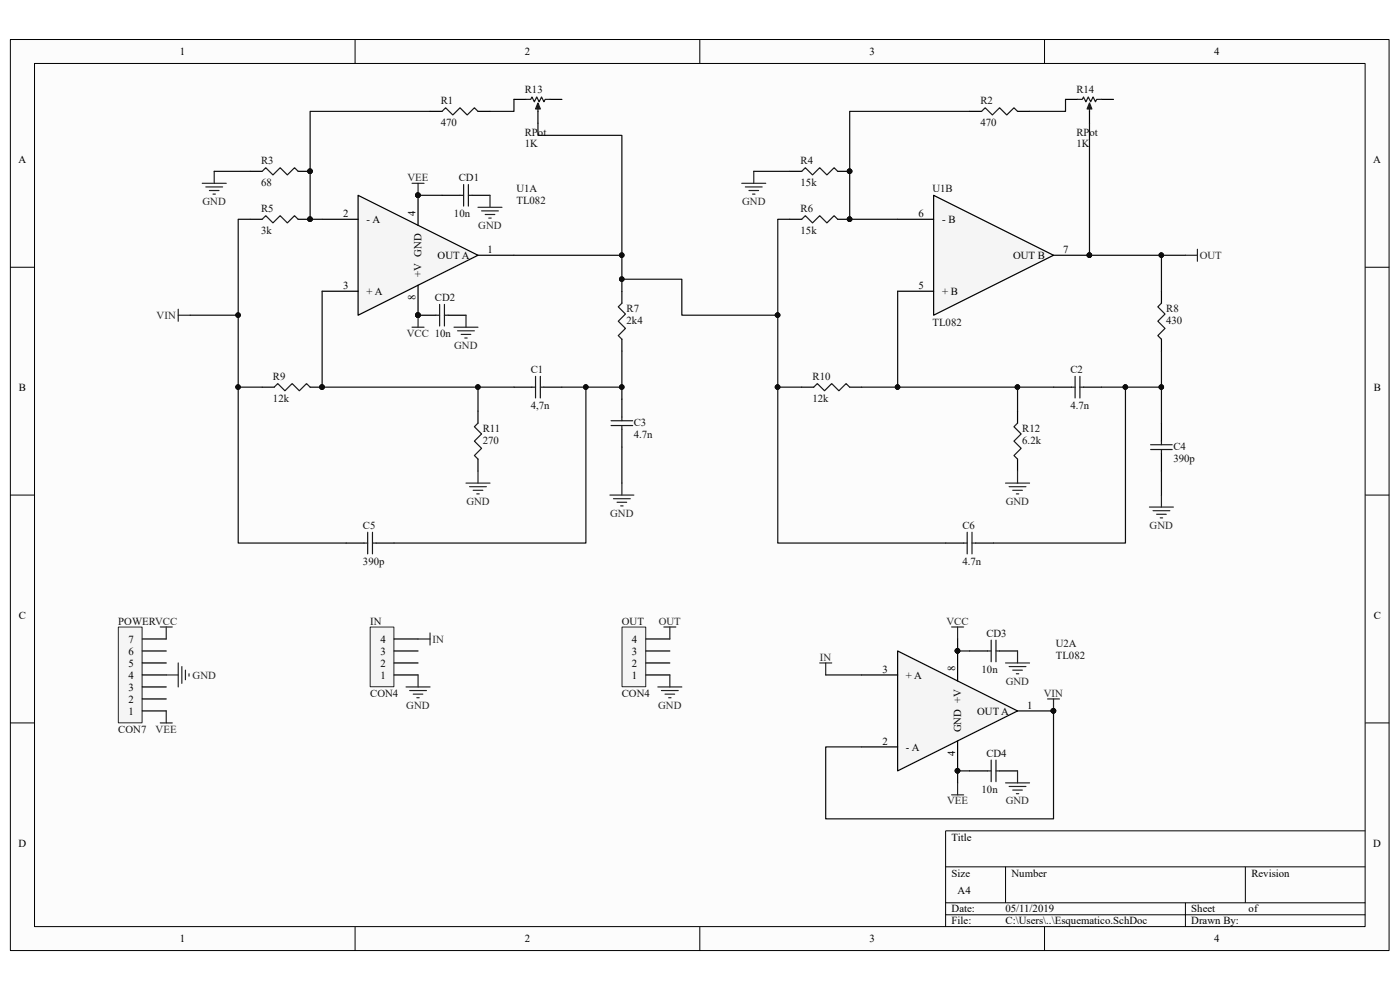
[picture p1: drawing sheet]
<svg xmlns="http://www.w3.org/2000/svg" width="297mm" height="210mm" viewBox="0 0 297 210" stroke-linecap="round" stroke-linejoin="round" font-family="sans-serif">
<path d="M2.2 8.4h292.5v193.2h-292.5z" fill="#fcfcfc"/>
<path d="M2.2 8.4h292.5v193.2h-292.5z" fill="none" stroke="#000" stroke-width=".21"/>
<path d="M7.4 13.5h282.2v183.1h-282.2z" fill="#fcfcfc"/>
<g fill="none" stroke="#000" stroke-width=".21">
<path d="M7.3 13.5h282.3v183.1h-282.3zM75.3 8.4v5.1M148.5 8.4v5.1M221.6 8.4v5.1M2.2 56.7h5.1M289.6 56.7h5.1M2.2 105h5.1M289.6 105h5.1M2.2 153.3h5.1M289.6 153.3h5.1M289.6 176.2h-89v20.4M75.3 196.6v5.1"/>
<path d="M148.5 196.6v5.1M200.6 183.9h89M200.6 191.5h89M200.6 194h89M213.3 183.9v7.6M221.6 196.6v5.1M251.5 191.5v5.1M264.2 183.9v7.6"/>
</g>
<path d="M76 41.4l25.4 12.7-25.4 12.8z" fill="#f5f5f5"/>
<g fill="none" stroke="#000" stroke-width=".25">
<path d="M53.1 36.3h2.5M63.2 36.3h2.6M91.2 23.6h2.6M101.4 23.6h2.5M53.1 46.5h2.5M63.2 46.5h2.6M68.3 46.5h7.7M76 41.4l25.4 12.7-25.4 12.8zM88.7 41.4v6.4M93.8 41.4h3.8M100.1 41.4h3.8M101.4 54.1h7.6"/>
<path d="M68.3 61.8h7.7M88.7 60.5v6.4h3.8M95 66.9h3.9M131.9 61.8v2.5M131.9 72v2.5M55.6 82.1h2.6M65.8 82.1h2.5M101.4 87.2v2.6M101.4 97.4v2.5"/>
</g>
<g fill="#0e0e0e" stroke="#0e0e0e" stroke-width=".21">
<circle cx="88.7" cy="66.8" r=".48"/>
<circle cx="88.7" cy="41.4" r=".48"/>
<circle cx="65.8" cy="36.3" r=".48"/>
<circle cx="65.8" cy="46.5" r=".48"/>
<circle cx="68.3" cy="82.1" r=".48"/>
</g>
<g fill="none" stroke="#1c1c1c" stroke-width=".25">
<path d="M55.6 36.3l.8-.7 1.5 1.5 1.5-1.5 1.6 1.5 1.5-1.5 .7 .7M93.8 23.6l.7-.7 1.6 1.5 1.5-1.5 1.5 1.5 1.5-1.5 .8 .7M98.4 39.1v4.6M99.4 39.1v4.6M55.6 46.5l.8-.7 1.5 1.5 1.5-1.5 1.6 1.5 1.5-1.5 .7 .7M97.6 41.4h.8M99.4 41.4h.7M92.5 66.9h.8M93.3 64.6v4.6M94.3 66.9h.7M94.3 64.6v4.6M131.9 64.3l-.7 .8 1.5 1.5-1.5 1.5 1.5 1.6-1.5 1.5 .7 .8"/>
<path d="M58.2 82.1l.7-.7 1.5 1.5 1.6-1.5 1.5 1.5 1.5-1.5 .8 .7M101.4 89.8l-.8 .7 1.6 1.5-1.6 1.6 1.6 1.5-1.6 1.5 .8 .8"/>
</g>
<g fill="none" stroke="#262626" stroke-width=".25">
<path d="M42.9 38.9h5.1M43.7 39.7h3.5M45.4 36.3v2.6M87.4 38.9h2.6M88.7 38.9v2.5M44.4 40.4h2.1M45.2 41.2h.5M101.4 44h5.1M102.2 44.7h3.5M102.9 45.5h2.1M103.7 46.3h.5M103.9 41.4v2.6"/>
<path d="M87.4 69.4h2.6M88.7 66.9v2.5M101.4 99.9v2.6M98.9 102.5h5M99.6 103.2h3.6M100.4 104h2M101.1 104.8h.6M129.4 105h5.1M130.1 105.8h3.6M130.9 106.5h2M131.7 107.3h.5M131.9 102.5v2.5"/>
</g>
<path d="M198.1 41.4l25.4 12.7-25.4 12.8z" fill="#f5f5f5"/>
<g fill="none" stroke="#000" stroke-width=".25">
<path d="M167.5 36.3h2.6M177.7 36.3h2.6M205.7 23.6h2.5M215.9 23.6h2.5M167.5 46.5h2.6M177.7 46.5h2.6M190.4 46.5h7.7M198.1 41.4l25.4 12.7-25.4 12.8zM223.5 54.1h7.6M190.4 61.8h7.7M246.4 61.8v2.5M246.4 72v2.5"/>
<path d="M170.1 82.1h2.5M180.3 82.1h2.5M215.9 87.2v2.6M215.9 97.4v2.5"/>
</g>
<g fill="#0e0e0e" stroke="#0e0e0e" stroke-width=".21">
<circle cx="231.1" cy="54.1" r=".48"/>
<circle cx="180.2" cy="36.3" r=".48"/>
<circle cx="180.2" cy="46.5" r=".48"/>
</g>
<path d="M170.1 36.3l.7-.7 1.6 1.5 1.5-1.5 1.5 1.5 1.5-1.5 .8 .7M208.2 23.6l.8-.7 1.5 1.5 1.6-1.5 1.5 1.5 1.5-1.5 .8 .7M170.1 46.5l.7-.7 1.6 1.5 1.5-1.5 1.5 1.5 1.5-1.5 .8 .7M246.4 64.3l-.8 .8 1.6 1.5-1.6 1.5 1.6 1.6-1.6 1.5 .8 .8M172.6 82.1l.8-.7 1.5 1.5 1.5-1.5 1.6 1.5 1.5-1.5 .8 .7M215.9 89.8l-.8 .7 1.5 1.5-1.5 1.6 1.5 1.5-1.5 1.5 .8 .8" fill="none" stroke="#1c1c1c" stroke-width=".25"/>
<g fill="none" stroke="#262626" stroke-width=".25">
<path d="M157.4 38.9h5M158.1 39.7h3.6M159.9 36.3v2.6M158.9 40.4h2M159.7 41.2h.5M251.5 54.1h2.5M254 52.9v2.5M37.8 65.6v2.5M37.8 66.9h2.6M215.9 99.9v2.6M213.3 102.5h5.1M214.1 103.2h3.5"/>
<path d="M214.8 104h2.1M215.6 104.8h.5M243.8 107.6h5.1M244.6 108.3h3.6M245.4 109.1h2M246.1 109.9h.5M246.4 105v2.6"/>
</g>
<path d="M25.1 133.1h5v20.2h-5z" fill="#f5f5f5"/>
<path d="M25.1 133h5v20.3h-5z" fill="none" stroke="#262626" stroke-width=".21"/>
<path d="M30.2 138.1h5.1M30.2 135.5h5.1M30.2 150.8h5.1M30.2 148.3h5.1M30.2 145.7h5.1M30.2 143.2h5.1M30.2 140.6h5.1" fill="none" stroke="#000" stroke-width=".25"/>
<path d="M34 133h2.5M35.3 133v2.5M34 153.3h2.5M35.3 150.8v2.5M35.3 143.2h2.5M37.8 140.6v5.1M38.6 141.4v3.6M39.3 142.2v2M40.1 142.9v.5" fill="none" stroke="#262626" stroke-width=".25"/>
<path d="M78.6 133.1h5v12.6h-5z" fill="#f5f5f5"/>
<path d="M78.5 133h5.1v12.7h-5.1z" fill="none" stroke="#262626" stroke-width=".21"/>
<path d="M83.6 138.1h5.1M83.6 135.5h5.1M83.6 143.2h5.1M83.6 140.6h5.1" fill="none" stroke="#000" stroke-width=".25"/>
<path d="M88.7 135.5h2.5M91.2 134.3v2.5M86.1 145.7h5.1M86.9 146.5h3.6M87.7 147.2h2M88.4 148h.5M88.7 143.2v2.5" fill="none" stroke="#262626" stroke-width=".25"/>
<path d="M132 133.1h5v12.6h-5z" fill="#f5f5f5"/>
<path d="M132 133h5v12.7h-5z" fill="none" stroke="#262626" stroke-width=".21"/>
<g fill="none" stroke="#000" stroke-width=".25">
<path d="M109 21.1h2.6M116.7 21.1h2.5M109 82.1h3.9M115.4 82.1h3.8M131.9 84.7v3.8M131.9 91v3.8M223.5 82.1h3.8M229.9 82.1h3.8M246.4 89.8v3.8M246.4 96.1v3.8M73.4 115.2h3.8M79.8 115.2h3.8"/>
<path d="M200.6 115.2h3.8M207 115.2h3.8M137 138.1h5.1M137 135.5h5.1M137 143.2h5.1M137 140.6h5.1"/>
</g>
<path d="M140.8 133h2.6M142.1 133v2.5M139.6 145.7h5M140.3 146.5h3.6M141.1 147.2h2M141.8 148h.6M142.1 143.2v2.5" fill="none" stroke="#262626" stroke-width=".25"/>
<g fill="none" stroke="#1c1c1c" stroke-width=".25">
<path d="M114.1 22.4v1.2M113.6 79.8v4.6M114.6 79.8v4.6M228.1 79.8v4.6M229.1 79.8v4.6M112.9 82.1h.7M114.6 82.1h.8M129.6 90.3h4.6M129.6 89.2h4.6M131.9 88.5v.7M131.9 90.3v.7M227.3 82.1h.8"/>
<path d="M229.1 82.1h.8M244.1 95.4h4.6M244.1 94.3h4.6M246.4 93.6v.7M246.4 95.4v.7M77.2 115.2h.8M78 112.9v4.6M79 115.2h.8M79 112.9v4.6M204.4 115.2h.8M205.2 112.9v4.6M206.2 115.2h.8"/>
<path d="M206.2 112.9v4.6"/>
</g>
<path d="M114.1 21.8l.5 1.3h-1z" fill="#1c1c1c"/>
<path d="M111.6 21.1h1l.3-.5 .5 1 .5-1 .5 1 .5-1 .5 1 .2-.5h1.1M114.1 21.8l.5 1.3h-1zM231.1 22.4v1.2" fill="none" stroke="#1c1c1c" stroke-width=".25"/>
<path d="M114.1 23.6v2.6M226 21.1h2.6M233.7 21.1h2.5" fill="none" stroke="#000" stroke-width=".25"/>
<path d="M231.1 21.8l.5 1.3h-1z" fill="#1c1c1c"/>
<path d="M228.6 21.1h1l.3-.5 .5 1 .5-1 .5 1 .5-1 .5 1 .3-.5h1M231.1 21.8l.5 1.3h-1z" fill="none" stroke="#1c1c1c" stroke-width=".25"/>
<path d="M231.1 23.6v2.6" fill="none" stroke="#000" stroke-width=".25"/>
<path d="M190.4 138.1l25.5 12.7-25.5 12.7z" fill="#f5f5f5"/>
<path d="M190.4 138.1l25.5 12.7-25.5 12.7zM203.1 138.1v6.3M205.7 138.1h3.8M212.1 138.1h3.8M182.8 143.2h7.6M182.8 158.4h7.6M203.1 157.2v6.3M215.9 150.8h7.6M205.7 163.5h3.8M212.1 163.5h3.8" fill="none" stroke="#000" stroke-width=".25"/>
<g fill="#0e0e0e" stroke="#0e0e0e" stroke-width=".21">
<circle cx="223.5" cy="150.8" r=".48"/>
<circle cx="203.1" cy="138.1" r=".48"/>
<circle cx="203.1" cy="163.5" r=".48"/>
<circle cx="50.5" cy="66.8" r=".48"/>
<circle cx="50.5" cy="82.1" r=".48"/>
<circle cx="246.4" cy="82.1" r=".48"/>
<circle cx="215.8" cy="82.1" r=".48"/>
<circle cx="238.7" cy="82.1" r=".48"/>
<circle cx="165" cy="66.8" r=".49"/>
<circle cx="165" cy="82.1" r=".49"/>
<circle cx="131.9" cy="82.1" r=".48"/>
<circle cx="124.3" cy="82.1" r=".48"/>
<circle cx="101.4" cy="82.1" r=".48"/>
<circle cx="190.4" cy="82.1" r=".48"/>
<circle cx="131.9" cy="59.2" r=".48"/>
<circle cx="131.9" cy="54.1" r=".48"/>
<circle cx="88.7" cy="41.4" r=".48"/>
<circle cx="65.8" cy="46.5" r=".48"/>
<circle cx="65.8" cy="36.3" r=".48"/>
<circle cx="68.3" cy="82.1" r=".48"/>
<circle cx="246.4" cy="54.1" r=".48"/>
<circle cx="180.2" cy="46.5" r=".48"/>
<circle cx="180.2" cy="36.3" r=".48"/>
<circle cx="231.1" cy="54.1" r=".48"/>
</g>
<g fill="none" stroke="#262626" stroke-width=".25">
<path d="M96.3 69.4h5.1M97.1 70.2h3.5M97.8 70.9h2.1M98.6 71.7h.5M98.9 66.9v2.5M201.9 133h2.5M203.1 133v2.5M215.9 138.1v2.5M173.9 140.6h2.5M175.2 140.6v2.6M213.3 140.6h5.1M214.1 141.4h3.5"/>
<path d="M214.8 142.2h2.1M215.6 142.9h.5M222.2 148.3h2.6M223.5 148.3v2.5M201.9 168.6h2.5M203.1 166.1v2.5M213.3 166.1h5.1M214.1 166.8h3.5M214.8 167.6h2.1M215.6 168.4h.5M215.9 163.5v2.6"/>
</g>
<path d="M209.5 138.1h.8M210.3 135.8v4.6M211.3 138.1h.8M211.3 135.8v4.6M209.5 163.5h.8M210.3 161.2v4.6M211.3 161.2v4.6M211.3 163.5h.8" fill="none" stroke="#1c1c1c" stroke-width=".25"/>
<g fill="none" stroke="#0e0e0e" stroke-width=".25">
<path d="M45.4 36.3h7.7M91.2 23.6h-25.4v22.9h2.5M109 21.1v2.5h-5.1M114.1 26.2v2.5h17.8v30.5M159.9 36.3h7.6M205.7 23.6h-25.4v22.9h10.1M226 21.1v2.5h-7.6M231.1 26.2v27.9h15.3M53.1 46.5h-2.6v35.6h5.1M88.7 41.4h5.1M109 54.1h22.9M167.5 46.5h-2.5v35.6h5.1"/>
<path d="M251.5 54.1h-5.1v7.7M40.4 66.9h10.1M68.3 61.8v20.3h33.1M131.9 74.5v10.2M131.9 61.8v-2.6h12.7v7.7h20.4M190.4 61.8v20.3M246.4 74.5v7.6M50.5 82.1v33.1h22.9M109 82.1h-7.6v5.1M119.2 82.1h5.1M131.9 82.1h-7.6v33.1h-40.7M131.9 94.8v7.7"/>
<path d="M165 82.1v33.1h35.6M182.8 82.1h40.7M215.9 82.1v5.1M233.7 82.1h12.7v7.7M238.8 82.1v33.1h-28M246.4 99.9v5.1M203.1 135.5v2.6h2.6M175.2 143.2h7.6M223.5 150.8v22.9h-48.3v-15.3h7.6M205.7 163.5h-2.6v2.6"/>
</g>
<g font-size="2.3">
<text x="38.2" y="11.7">1</text>
<text x="111.3" y="11.7">2</text>
<text x="184.4" y="11.7">3</text>
<text x="257.6" y="11.7">4</text>
<text x="3.9" y="34.6">A</text>
<text x="291.3" y="34.6">A</text>
<text x="72.8" y="46">2</text>
<text x="77.8" y="47.3">- A</text>
<text x="88.2" y="45.8" transform="rotate(-90 88.2 45.8)">4</text>
<text x="194.9" y="46">6</text>
<text x="199.9" y="47.3">- B</text>
<text x="103.4" y="53.6">1</text>
<text x="225.5" y="53.6">7</text>
<text x="89.5" y="58.7" transform="rotate(-90 89.5 58.7)">+V GND</text>
<text x="92.8" y="54.9">OUT A</text>
<text x="214.9" y="54.9">OUT B</text>
<text x="72.8" y="61.3">3</text>
<text x="77.8" y="62.6">+ A</text>
<text x="88.2" y="63.7" transform="rotate(-90 88.2 63.7)">8</text>
<text x="194.9" y="61.3">5</text>
<text x="199.9" y="62.6">+ B</text>
<text x="4" y="82.9">B</text>
<text x="291.4" y="82.9">B</text>
<text x="4" y="131.2">C</text>
<text x="291.4" y="131.2">C</text>
<text x="27.3" y="136.3">7</text>
<text x="80.7" y="136.3">4</text>
<text x="134.1" y="136.3">4</text>
<text x="27.3" y="143.9">4</text>
<text x="27.3" y="141.4">5</text>
<text x="27.3" y="138.9">6</text>
<text x="80.7" y="143.9">1</text>
<text x="80.7" y="141.4">2</text>
<text x="80.7" y="138.9">3</text>
<text x="134.1" y="143.9">1</text>
<text x="134.1" y="141.4">2</text>
<text x="134.1" y="138.9">3</text>
<text x="187.2" y="142.7">3</text>
<text x="192.2" y="143.9">+ A</text>
<text x="202.6" y="142.4" transform="rotate(-90 202.6 142.4)">8</text>
<text x="27.3" y="149.1">2</text>
<text x="27.3" y="146.5">3</text>
<text x="27.3" y="151.6">1</text>
<text x="203.9" y="155.4" transform="rotate(-90 203.9 155.4)">GND +V</text>
<text x="207.3" y="151.6">OUT A</text>
<text x="217.9" y="150.3">1</text>
<text x="187.2" y="157.9">2</text>
<text x="192.2" y="159.2">- A</text>
<text x="202.6" y="160.4" transform="rotate(-90 202.6 160.4)">4</text>
<text x="3.9" y="179.6">D</text>
<text x="201.9" y="178.3">Title</text>
<text x="291.3" y="179.6">D</text>
<text x="201.9" y="185.9">Size</text>
<text x="214.6" y="185.9">Number</text>
<text x="265.5" y="185.9">Revision</text>
<text x="203.2" y="189.7">A4</text>
<text x="201.9" y="193.5">Date:</text>
<text x="201.9" y="196.1">File:</text>
<text x="213.3" y="193.5">05/11/2019</text>
<text x="213.3" y="196.1">C:\Users\..\Esquematico.SchDoc</text>
<text x="252.7" y="193.5">Sheet</text>
<text x="252.7" y="196.1">Drawn By:</text>
<text x="264.9" y="193.5">of</text>
<text x="38.2" y="199.9">1</text>
<text x="111.3" y="199.9">2</text>
<text x="184.4" y="199.9">3</text>
<text x="257.6" y="199.9">4</text>
</g>
<g font-size="2.3" fill="#0e0e0e">
<text x="93.5" y="22.1">R1</text>
<text x="111.3" y="19.8">R13</text>
<text x="208" y="22.1">R2</text>
<text x="228.3" y="19.8">R14</text>
<text x="93.5" y="26.7">470</text>
<text x="111.3" y="28.7">RPot</text>
<text x="208" y="26.7">470</text>
<text x="228.3" y="28.7">RPot</text>
<text x="55.4" y="34.8">R3</text>
<text x="111.3" y="31.3">1K</text>
<text x="169.8" y="34.8">R4</text>
<text x="228.3" y="31.3">1K</text>
<text x="55.4" y="39.4">68</text>
<text x="97.3" y="38.4">CD1</text>
<text x="109.6" y="40.7">U1A</text>
<text x="169.8" y="39.4">15k</text>
<text x="197.8" y="40.7">U1B</text>
<text x="55.4" y="45">R5</text>
<text x="96.3" y="46">10n</text>
<text x="109.6" y="43.2">TL082</text>
<text x="169.8" y="45">R6</text>
<text x="55.4" y="49.6">3k</text>
<text x="169.8" y="49.6">15k</text>
<text x="92.2" y="63.8">CD2</text>
<text x="132.9" y="66.1">R7</text>
<text x="132.9" y="68.7">2k4</text>
<text x="197.8" y="69.2">TL082</text>
<text x="247.4" y="66.1">R8</text>
<text x="247.4" y="68.7">430</text>
<text x="57.9" y="80.6">R9</text>
<text x="112.6" y="79.1">C1</text>
<text x="172.4" y="80.6">R10</text>
<text x="227.1" y="79.1">C2</text>
<text x="57.9" y="85.2">12k</text>
<text x="112.6" y="86.7">4,7n</text>
<text x="172.4" y="85.2">12k</text>
<text x="227.1" y="86.7">4.7n</text>
<text x="102.4" y="91.6">R11</text>
<text x="102.4" y="94.1">270</text>
<text x="134.4" y="90.3">C3</text>
<text x="134.4" y="92.8">4.7n</text>
<text x="216.9" y="91.6">R12</text>
<text x="216.9" y="94.1">6.2k</text>
<text x="248.9" y="95.4">C4</text>
<text x="248.9" y="97.9">390p</text>
<text x="77" y="112.1">C5</text>
<text x="204.2" y="112.1">C6</text>
<text x="77" y="119.8">390p</text>
<text x="204.2" y="119.8">4.7n</text>
<text x="25.1" y="132.5">POWERVCC</text>
<text x="78.5" y="132.5">IN</text>
<text x="131.9" y="132.5">OUT</text>
<text x="209.2" y="135">CD3</text>
<text x="224" y="137.3">U2A</text>
<text x="208.2" y="142.7">10n</text>
<text x="224" y="139.9">TL082</text>
<text x="78.5" y="147.7">CON4</text>
<text x="131.9" y="147.7">CON4</text>
<text x="25.1" y="155.4">CON7</text>
<text x="209.2" y="160.5">CD4</text>
<text x="208.2" y="168.1">10n</text>
</g>
<g font-size="2.3" fill="#262626">
<text x="86.4" y="38.4">VEE</text>
<text x="43" y="43.5">GND</text>
<text x="157.4" y="43.5">GND</text>
<text x="101.5" y="48.6">GND</text>
<text x="254.5" y="54.9">OUT</text>
<text x="33.2" y="67.6">VIN</text>
<text x="86.3" y="71.5">VCC 10n</text>
<text x="96.3" y="74">GND</text>
<text x="98.9" y="107.1">GND</text>
<text x="213.4" y="107.1">GND</text>
<text x="129.5" y="109.6">GND</text>
<text x="243.9" y="112.1">GND</text>
<text x="91.7" y="136.3">IN</text>
<text x="139.7" y="132.5">OUT</text>
<text x="200.8" y="132.5">VCC</text>
<text x="40.9" y="143.9">GND</text>
<text x="173.9" y="140.1">IN</text>
<text x="213.4" y="145.2">GND</text>
<text x="221.4" y="147.7">VIN</text>
<text x="33" y="155.4">VEE</text>
<text x="86.2" y="150.3">GND</text>
<text x="139.6" y="150.3">GND</text>
<text x="200.9" y="170.6">VEE</text>
<text x="213.4" y="170.6">GND</text>
</g>
</svg>
